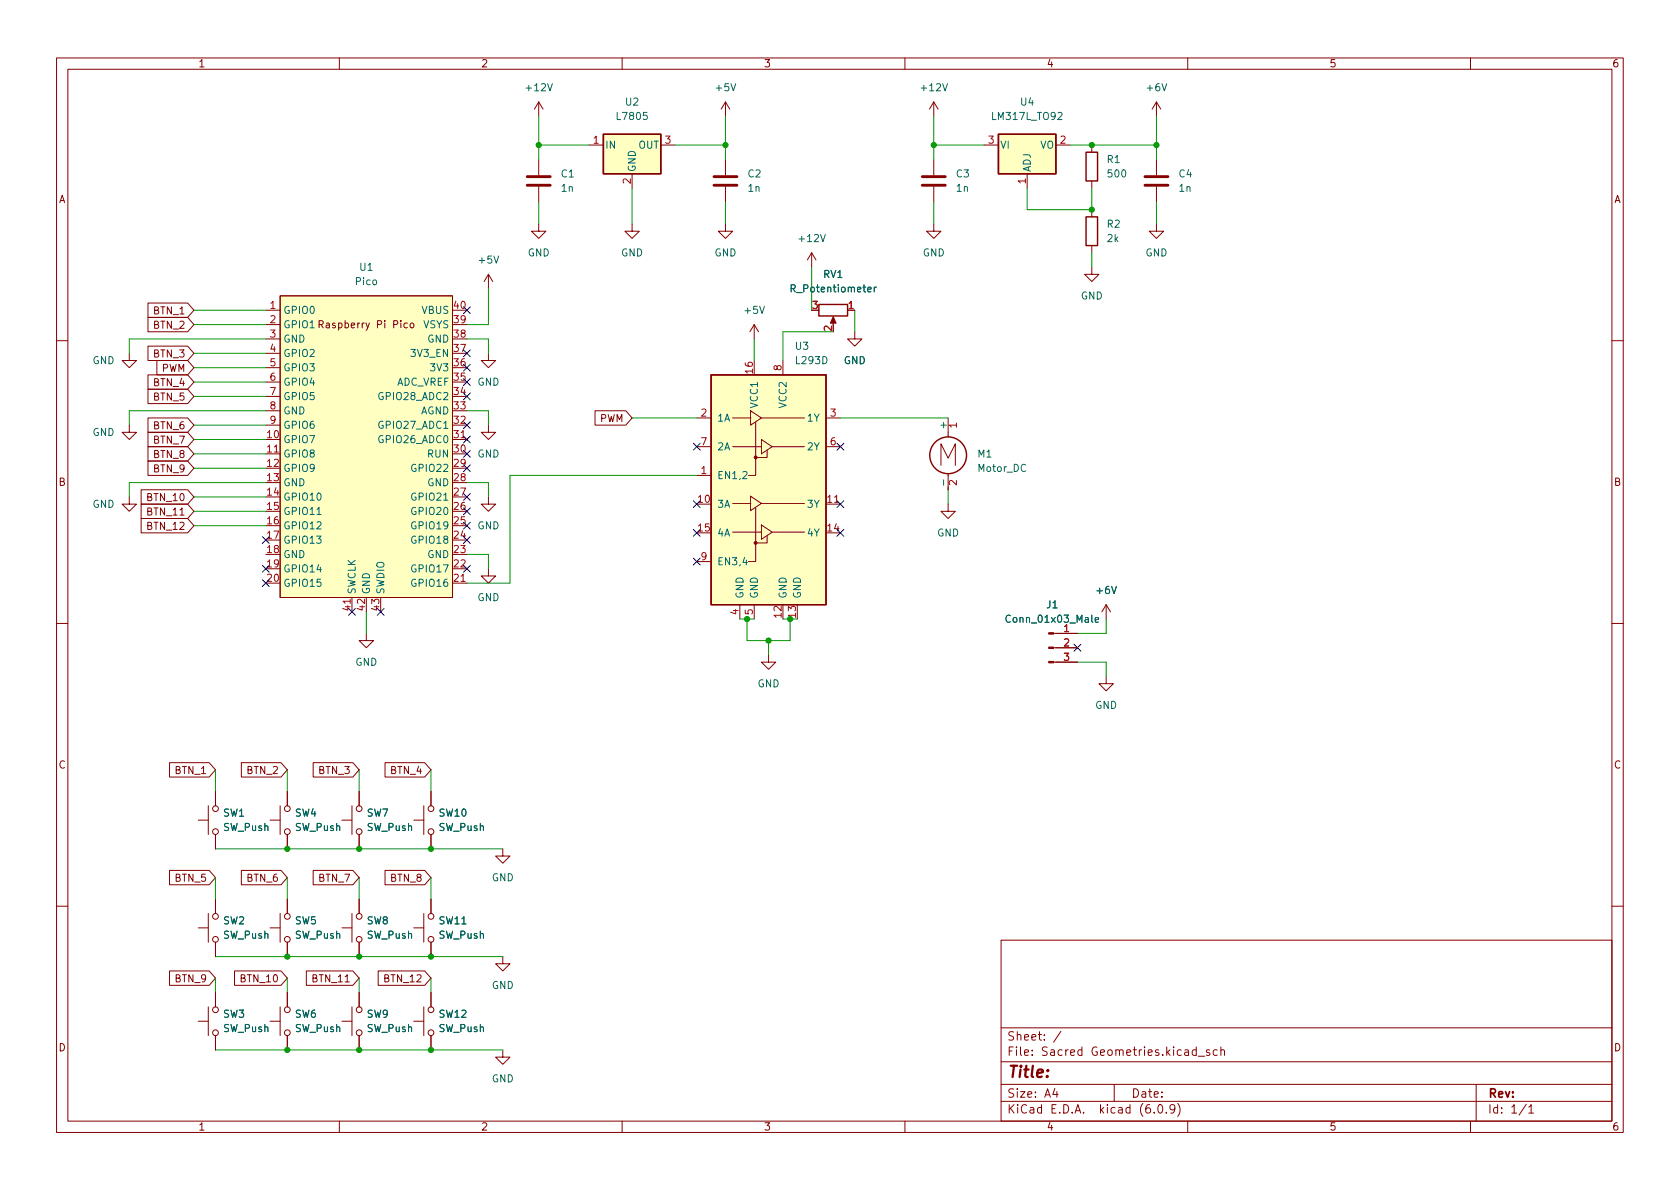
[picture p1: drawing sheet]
<svg xmlns="http://www.w3.org/2000/svg" width="297mm" height="210mm" viewBox="0 0 297 210" stroke-linecap="round" stroke-linejoin="round" font-family="sans-serif">
<g fill="none" stroke="#840000" stroke-width=".18">
<path d="M10 10.2h277v190.1h-277zM12 12.2h273v186.1h-273zM60 10.2v2M95.2 18v2.6M95.2 18l-.7 1.3M95.2 18l.8 1.3M110 10.2v2M128.3 18v2.6M128.3 18l-.8 1.3M128.3 18l.7 1.3M160 10.2v2M165.1 18l-.8 1.3"/>
<path d="M165.1 18v2.6M165.1 18l.8 1.3M204.5 18l-.8 1.3M204.5 18v2.6M204.5 18l.7 1.3M210 10.2v2M260 10.2v2M95.2 39.6v1.3h1.3l-1.3 1.3-1.2-1.3h1.2M95.2 28.2v2.8M95.2 33v2.8M104.1 25.6h2.6M111.8 39.6v1.3h1.2l-1.2 1.3-1.3-1.3h1.3"/>
<path d="M111.8 30.7v2.6M116.8 25.6h2.6M128.3 39.6v1.3h1.2l-1.2 1.3-1.3-1.3h1.3M128.3 28.2v2.8M128.3 33v2.8M165.1 39.6v1.3h1.3l-1.3 1.3-1.3-1.3h1.3M165.1 28.2v2.8M165.1 33v2.8M174 25.6h2.5M181.6 30.7v2.6M186.7 25.6h2.5M193 25.6v1.3"/>
<path d="M193 32v1.3M193 37.1v1.2M204.5 39.6v1.3h1.2l-1.2 1.3-1.3-1.3h1.3M204.5 28.2v2.8M204.5 33v2.8M26.2 56.1h7l1.1 1.3-1.1 1.3h-7zM26.2 53.6h7l1.1 1.3-1.1 1.2h-7zM47 54.9h2.5M47 57.4h2.5M47 59.9h2.5M49.5 52.3h30.5v53.4h-30.5zM56.4 57.4l.6-.1 .1-.2v-.3l-.7-.1v1.3"/>
<path d="M56.7 57.4l.4 .6M72 57.2l-.3-.1-.3 .3 .1 .5h.5M72.6 57.2l.3-.1 .3 .3v.3l-.3 .3-.3-.1-.1-.2zM86.4 48.5l-.8 1.3M86.4 48.5v2.5M86.4 48.5l.7 1.3M133.3 57.4v2.5M133.3 57.4l-.7 1.3M133.3 57.4l.8 1.3M143.5 44.7l-.8 1.3M143.5 44.7v2.5M143.5 44.7l.8 1.3"/>
<path d="M147.3 56.4v1M151.1 58.7v1.2h1.3l-1.3 1.3-1.2-1.3h1.2M193 47.2v1.3h1.3l-1.3 1.3-1.2-1.3h1.2M193 43.4v1.3M10 60.2h2M22.9 75.2v1.2h1.2l-1.2 1.3-1.3-1.3h1.3M22.9 62.5v1.2h1.2l-1.2 1.3-1.3-1.3h1.3M26.2 76.4h7l1.1 1.3-1.1 1.3h-7zM26.2 73.9h7l1.1 1.3-1.1 1.2h-7zM26.2 79h7l1.1 1.3-1.1 1.2h-7zM26.2 68.8h7l1.1 1.3-1.1 1.3h-7zM26.2 66.3h7l1.1 1.3-1.1 1.2h-7z"/>
<path d="M26.2 61.2h7l1.1 1.3-1.1 1.2h-7zM27.7 63.7h5.5l1.1 1.3-1.1 1.3h-5.5zM47 62.5h2.5M47 65h2.5M47 67.6h2.5M47 70.1h2.5M47 72.6h2.5M47 75.2h2.5M80 77.7h2.5M86.4 62.5v1.2h1.2l-1.2 1.3-1.3-1.3h1.3M86.4 75.2v1.2h1.2l-1.2 1.3-1.3-1.3h1.3M105.2 72.6h5.4l1.2 1.3-1.2 1.3h-5.4z"/>
<path d="M123.2 79h2.5M123.2 73.9h2.5M129.5 79h5.1M129.5 73.9h3.2M132.7 72.6l1.9 1.3-1.9 1.3zM133.6 74.7v9.4h-1.3M134.6 77.7l1.9 1.3-1.9 1.3zM134.6 73.9h7.6M135.6 79.6v1.3h-2M136.5 79h5.7M138.4 63.7v2.6M146 79h2.6"/>
<path d="M146 73.9h2.6M167.6 73.9v3.4M285 60.2h2M22.9 87.9v1.2h1.2l-1.2 1.3-1.3-1.3h1.3M25 91.7h8.2l1.1 1.3-1.1 1.2h-8.2zM25 86.6h8.2l1.1 1.3-1.1 1.2h-8.2zM25 89.1h8.2l1.1 1.3-1.1 1.3h-8.2zM26.2 81.5h7l1.1 1.3-1.1 1.3h-7zM47 80.3h2.5M86.4 87.9v1.2h1.2l-1.2 1.3-1.3-1.3h1.3M123.2 84.1h2.5M123.2 99.3h2.5"/>
<path d="M129.5 94.1h5.1M129.5 89h3.2M132.7 87.8l1.9 1.2-1.9 1.3zM133.6 89.8v9.5h-1.3M134.6 92.8l1.9 1.3-1.9 1.3zM134.6 89h7.6M135.6 94.7v1.3h-2M136.5 94.1h5.7M146 89.1h2.6M166.4 82.3v-3.8l1.2 2.5 1.3-2.5v3.8M167.6 89.1v1.3h1.3l-1.3 1.3-1.2-1.3h1.2M167.6 83.8v2.8"/>
<path d="M10 110.2h2M62.2 105.7v2.5M64.8 112v1.3h1.2l-1.2 1.2-1.3-1.2h1.3M80 103.1h2.5M86.4 100.6v1.2h1.2l-1.2 1.3-1.3-1.3h1.3M130.8 106.9v2.6M133.3 106.9v2.6M135.9 115.8v1.3h1.3l-1.3 1.3-1.3-1.3h1.3M186.3 117.1h4.2M186.3 114.5h4.2M186.3 112h4.2M195.6 119.6v1.3h1.2l-1.2 1.3-1.3-1.3h1.3"/>
<path d="M195.6 106.9l-.8 1.3M195.6 106.9v2.6M195.6 106.9l.7 1.3M285 110.2h2M30 134.9h7l1.1 1.2-1.1 1.3h-7zM38.1 139.9v2.6M42.7 134.9h7l1.1 1.2-1.1 1.3h-7zM50.8 139.9v2.6M55.4 134.9h7l1.1 1.2-1.1 1.3h-7zM63.5 139.9v2.6M68.1 134.9h7l1.1 1.2-1.1 1.3h-7zM76.2 139.9v2.6"/>
<path d="M30 153.9h7l1.1 1.3-1.1 1.3h-7zM35.1 145h1.7M36.8 142.5v5.1M38.1 147.6v2.5M38.1 159v2.5M42.7 153.9h7l1.1 1.3-1.1 1.3h-7zM47.8 145h1.7M49.5 142.5v5.1M50.8 147.6v2.5M50.8 159v2.5M55.4 153.9h7l1.1 1.3-1.1 1.3h-7zM60.5 145h1.7"/>
<path d="M62.2 142.5v5.1M63.5 147.6v2.5M63.5 159v2.5M68.1 153.9h7l1.1 1.3-1.1 1.3h-7zM73.2 145h1.7M74.9 142.5v5.1M76.2 147.6v2.5M76.2 159v2.5M88.9 150.1v1.3h1.3l-1.3 1.2-1.3-1.2h1.3M10 160.2h2M30 171.7h7l1.1 1.3-1.1 1.2h-7zM35.1 164.1h1.7"/>
<path d="M36.8 161.5v5.1M36.8 178v5.1M38.1 166.6v2.6M38.1 175.5v2.5M41.5 171.7h8.2l1.1 1.3-1.1 1.2h-8.2zM47.8 164.1h1.7M49.5 161.5v5.1M49.5 178v5.1M50.8 166.6v2.6M50.8 175.5v2.5M54.2 171.7h8.2l1.1 1.3-1.1 1.2h-8.2zM60.5 164.1h1.7"/>
<path d="M62.2 161.5v5.1M62.2 178v5.1M63.5 166.6v2.6M63.5 175.5v2.5M66.9 171.7h8.2l1.1 1.3-1.1 1.2h-8.2zM73.2 164.1h1.7M74.9 161.5v5.1M74.9 178v5.1M76.2 166.6v2.6M76.2 175.5v2.5M88.9 169.2v1.2h1.3l-1.3 1.3-1.3-1.3h1.3M177 166.3h108v32h-108z"/>
<path d="M285 160.2h2M35.1 180.6h1.7M38.1 183.1v2.6M47.8 180.6h1.7M50.8 183.1v2.6M60 198.3v2M60.5 180.6h1.7M63.5 183.1v2.6M73.2 180.6h1.7M76.2 183.1v2.6M88.9 185.7v1.2h1.3l-1.3 1.3-1.3-1.3h1.3M110 198.3v2"/>
<path d="M160 198.3v2M177 194.8h108M177 191.8h108M177 187.8h108M177 181.8h108M186.5 192.5l-.4 1h1M186.9 193v1M187.6 182.4l-1.3 1.9M197 191.8v3M204.1 196.7v.1M204.9 195.4l.2-.1a.81 .81 0 0 1 .6 .7 .81 .81 0 0 1-.3 .8h-.2a.81 .81 0 0 1-.6-.6 .81 .81 0 0 1 .3-.8zM206.2 196.7v.1"/>
<path d="M207.7 196l-.3 .3h-.3l-.2-.3 .1-.6 .4-.1 .2 .2a.99 .99 0 0 1-.3 1.3h-.3M208.2 195.1a1.72 1.72 0 0 1 0 2.3M210 198.3v2M211.5 185.7l-.4-.1-.3 .3v.4l.1 .3h.6M211.5 185.1v1.5M211.9 186.8h1.1M213.9 185.7l-.4-.1-.2 .2 .1 .3 .5 .1v.4h-.6M215.2 185.7l-.4-.1-.3 .3v.4l.1 .3h.6M215.9 185.8l.2-.2 .3 .1 .1 .9M215.9 185.1v1.5M260 198.3v2M261 191.8v6.5"/>
<path d="M269.9 195.3l-1.3 1.9M270.3 195.8l.4-.5v1.5M270.3 196.8h.9"/>
<circle cx="38.1" cy="143" r=".51"/>
<circle cx="38.1" cy="147.1" r=".51"/>
<circle cx="50.8" cy="147.1" r=".51"/>
<circle cx="50.8" cy="143" r=".51"/>
<circle cx="63.5" cy="147.1" r=".51"/>
<circle cx="63.5" cy="143" r=".51"/>
<circle cx="76.2" cy="147.1" r=".51"/>
<circle cx="76.2" cy="143" r=".51"/>
<circle cx="38.1" cy="166.1" r=".51"/>
<circle cx="38.1" cy="178.6" r=".51"/>
<circle cx="38.1" cy="162" r=".51"/>
<circle cx="50.8" cy="178.6" r=".51"/>
<circle cx="50.8" cy="166.1" r=".51"/>
<circle cx="50.8" cy="162" r=".51"/>
<circle cx="63.5" cy="178.6" r=".51"/>
<circle cx="63.5" cy="166.1" r=".51"/>
<circle cx="63.5" cy="162" r=".51"/>
<circle cx="76.2" cy="162" r=".51"/>
<circle cx="76.2" cy="178.6" r=".51"/>
<circle cx="76.2" cy="166.1" r=".51"/>
<circle cx="38.1" cy="182.6" r=".51"/>
<circle cx="50.8" cy="182.6" r=".51"/>
<circle cx="63.5" cy="182.6" r=".51"/>
<circle cx="76.2" cy="182.6" r=".51"/>
</g>
<path d="M93.2 32.8h4.1M93.2 31.2h4.1M126.2 32.8h4.1M126.2 31.2h4.1M163.1 32.8h4M163.1 31.2h4M202.4 32.8h4.1M202.4 31.2h4.1" fill="none" stroke="#840000" stroke-width=".51"/>
<g fill="none" stroke="#840000" stroke-width=".25">
<path d="M106.7 23.7h10.1v7h-10.1zM176.5 23.7h10.2v7h-10.2zM192 26.9h2.1v5.1h-2.1zM192 38.3h2.1v5.1h-2.1zM144.8 53.8h5.1v2.1h-5.1zM125.7 66.3h20.3v40.6h-20.3z"/>
<circle cx="167.6" cy="80.5" r="3.3"/>
</g>
<g fill="#ffffc2" stroke="#ffffc2" stroke-width=".18">
<path d="M176.5 23.7h10.2v7h-10.2z"/>
<path d="M49.5 52.3h30.5v53.4h-30.5z"/>
<path d="M125.7 66.3h20.3v40.6h-20.3z"/>
<path d="M106.7 23.7h10.1v7h-10.1z"/>
</g>
<g fill="#840000" stroke="#840000" stroke-width=".18">
<path d="M147.3 56l.5 1.1h-1z"/>
<path d="M185.4 117h.9v.2h-.9z"/>
<path d="M185.4 114.4h.9v.3h-.9z"/>
<path d="M185.4 111.9h.9v.2h-.9z"/>
<circle cx="133.6" cy="96" r=".25"/>
<circle cx="133.6" cy="80.9" r=".25"/>
</g>
<path d="M154.6 50.8v.8M154.9 50.8l-.3 .2M56 91h.8M193.6 109.6l.6-.1v-.2l-.4-.1-.2 .2 .1 .6h.5" fill="none" stroke="#006464" stroke-width=".18"/>
<g fill="none" stroke="#009600" stroke-width=".18">
<path d="M95.2 20.6v7.6M95.2 35.8v3.8M95.2 25.6h8.9M111.8 33.3v6.3M119.4 25.6h8.9M128.3 20.6v7.6M128.3 35.8v3.8M165.1 25.6h8.9M165.1 20.6v7.6M165.1 35.8v3.8M181.6 33.3v3.8h11.4v-3.8M189.2 25.6h15.3"/>
<path d="M204.5 20.6v7.6M204.5 35.8v3.8M34.3 54.9h12.7M34.3 57.4h12.7M47 59.9h-24.1v2.6M82.5 59.9h3.9v2.6M86.4 51v6.4h-3.9M133.3 59.9v3.8M143.5 47.2v7.7M147.3 58.7h-8.9v5M151.1 54.9v3.8M193 44.7v2.5"/>
<path d="M34.3 75.2h12.7M34.3 65h12.7M34.3 62.5h12.7M34.3 67.6h12.7M34.3 70.1h12.7M34.3 77.7h12.7M47 72.6h-24.1v2.6M82.5 72.6h3.9v2.6M111.8 73.9h11.4M148.6 73.9h19M34.3 93h12.7M34.3 80.3h12.7"/>
<path d="M34.3 82.8h12.7M34.3 87.9h12.7M34.3 90.4h12.7M47 85.3h-24.1v2.6M82.5 85.3h3.9v2.6M82.5 98h3.9v2.6M123.2 84.1h-33v19h-7.7M167.6 86.6v2.5M64.8 108.2v3.8M130.8 109.5h2.5M132.1 109.5v3.8h7.6v-3.8h-1.3M135.9 113.3v2.5"/>
<path d="M190.5 117.1h5.1v2.5M195.6 109.5v2.5h-5.1M38.1 136.1v3.8M50.8 136.1v3.8M63.5 136.1v3.8M76.2 136.1v3.8M38.1 150.1h50.8M38.1 155.2v3.8M50.8 155.2v3.8M63.5 155.2v3.8M76.2 155.2v3.8M38.1 169.2h50.8"/>
<path d="M38.1 173v2.5M50.8 173v2.5M63.5 173v2.5M76.2 173v2.5M38.1 185.7h50.8"/>
</g>
<g fill="none" stroke="#000084" stroke-width=".18">
<path d="M81.9 54.2l1.3 1.3M83.2 54.2l-1.3 1.3M81.9 66.9l1.3 1.3M81.9 64.4l1.3 1.2M81.9 61.9l1.3 1.2M81.9 79.6l1.3 1.3M81.9 69.5l1.3 1.2M81.9 74.6l1.3 1.2M81.9 77.1l1.3 1.2M83.2 66.9l-1.3 1.3M83.2 64.4l-1.3 1.2M83.2 61.9l-1.3 1.2"/>
<path d="M83.2 79.6l-1.3 1.3M83.2 69.5l-1.3 1.2M83.2 74.6l-1.3 1.2M83.2 77.1l-1.3 1.2M122.6 78.4l1.2 1.2M123.8 78.4l-1.2 1.2M148 78.4l1.2 1.2M149.2 78.4l-1.2 1.2M46.4 94.9l1.2 1.2M46.4 100l1.2 1.2M47.6 94.9l-1.2 1.2M47.6 100l-1.2 1.2"/>
<path d="M81.9 89.8l1.3 1.2M81.9 92.3l1.3 1.3M81.9 94.9l1.3 1.2M81.9 82.2l1.3 1.2M81.9 87.3l1.3 1.2M81.9 100l1.3 1.2M83.2 89.8l-1.3 1.2M83.2 92.3l-1.3 1.3M83.2 94.9l-1.3 1.2M83.2 82.2l-1.3 1.2M83.2 87.3l-1.3 1.2M83.2 100l-1.3 1.2"/>
<path d="M122.6 93.6l1.2 1.2M122.6 88.5l1.2 1.3M122.6 98.7l1.2 1.2M123.8 93.6l-1.2 1.2M123.8 88.5l-1.2 1.3M123.8 98.7l-1.2 1.2M148 88.5l1.2 1.3M148 93.6l1.2 1.2M149.2 88.5l-1.2 1.3M149.2 93.6l-1.2 1.2M46.4 102.5l1.2 1.2M47.6 102.5l-1.2 1.2"/>
<path d="M61.6 107.6l1.2 1.2M62.8 107.6l-1.2 1.2M66.7 107.6l1.2 1.2M67.9 107.6l-1.2 1.2M189.9 113.9l1.2 1.3M191.1 113.9l-1.2 1.3"/>
</g>
<g fill="#009600" stroke="#009600" stroke-width=".18">
<circle cx="193" cy="25.6" r=".46"/>
<circle cx="204.5" cy="25.6" r=".46"/>
<circle cx="193" cy="37.1" r=".46"/>
<circle cx="165.1" cy="25.6" r=".46"/>
<circle cx="139.7" cy="109.5" r=".46"/>
<circle cx="135.9" cy="113.3" r=".46"/>
<circle cx="132.1" cy="109.5" r=".46"/>
<circle cx="76.2" cy="150.1" r=".46"/>
<circle cx="63.5" cy="169.2" r=".46"/>
<circle cx="76.2" cy="169.2" r=".46"/>
<circle cx="76.2" cy="185.7" r=".46"/>
<circle cx="63.5" cy="185.7" r=".46"/>
<circle cx="50.8" cy="185.7" r=".46"/>
<circle cx="95.2" cy="25.6" r=".46"/>
<circle cx="128.3" cy="25.6" r=".46"/>
<circle cx="63.5" cy="150.1" r=".46"/>
<circle cx="50.8" cy="150.1" r=".46"/>
<circle cx="50.8" cy="169.2" r=".46"/>
</g>
<text font-size="2.8" fill="#840000" x="178" y="190.6">Title:</text>
<g font-size="2.1" fill="#840000">
<text x="178" y="184">Sheet: /</text>
<text x="178" y="186.7">File: Sacred Geometries.kicad_sch</text>
<text x="178" y="196.9">KiCad E.D.A. kicad (6.0.9)</text>
<text x="178" y="194.1">Size: A4</text>
<text x="200" y="194.1">Date:</text>
<text x="263" y="194.1">Rev:</text>
<text x="263" y="196.9">Id: 1/1</text>
</g>
<g font-size="1.8" fill="#840000">
<text x="35" y="11.9">1</text>
<text x="85" y="11.9">2</text>
<text x="135" y="11.9">3</text>
<text x="185" y="11.9">4</text>
<text x="235" y="11.9">5</text>
<text x="285" y="11.9">6</text>
<text x="10.3" y="35.9">A</text>
<text x="285.3" y="35.9">A</text>
<text x="27.3" y="58.1">BTN_2</text>
<text x="27.3" y="55.6">BTN_1</text>
<text x="57.2" y="58">Raspberry Pi Pico</text>
<text x="27.3" y="63.2">BTN_3</text>
<text x="28.5" y="65.7">PWM</text>
<text x="27.3" y="70.8">BTN_5</text>
<text x="27.3" y="68.3">BTN_4</text>
<text x="27.3" y="75.9">BTN_6</text>
<text x="106" y="74.6">PWM</text>
<text x="27.3" y="78.4">BTN_7</text>
<text x="27.3" y="81">BTN_8</text>
<text x="27.3" y="83.5">BTN_9</text>
<text x="10.3" y="85.9">B</text>
<text x="26.3" y="88.6">BTN_10</text>
<text x="285.3" y="85.9">B</text>
<text x="26.3" y="93.7">BTN_12</text>
<text x="26.3" y="91.1">BTN_11</text>
<text x="10.3" y="135.9">C</text>
<text x="31.1" y="136.9">BTN_1</text>
<text x="43.8" y="136.9">BTN_2</text>
<text x="56.5" y="136.9">BTN_3</text>
<text x="69.2" y="136.9">BTN_4</text>
<text x="285.3" y="135.9">C</text>
<text x="31.1" y="155.9">BTN_5</text>
<text x="43.8" y="155.9">BTN_6</text>
<text x="56.5" y="155.9">BTN_7</text>
<text x="69.2" y="155.9">BTN_8</text>
<text x="31.1" y="173.7">BTN_9</text>
<text x="42.8" y="173.7">BTN_10</text>
<text x="55.5" y="173.7">BTN_11</text>
<text x="68.2" y="173.7">BTN_12</text>
<text x="10.3" y="185.9">D</text>
<text x="285.3" y="185.9">D</text>
<text x="35" y="199.9">1</text>
<text x="85" y="199.9">2</text>
<text x="135" y="199.9">3</text>
<text x="185" y="199.9">4</text>
<text x="235" y="199.9">5</text>
<text x="285" y="199.9">6</text>
</g>
<g font-size="1.8" fill="#006464">
<text x="93.2" y="16.1">+12V</text>
<text x="126.7" y="16.1">+5V</text>
<text x="163" y="16.1">+12V</text>
<text x="202.9" y="16.1">+6V</text>
<text x="109.3" y="21.2">L7805</text>
<text x="110.6" y="18.7">U2</text>
<text x="175.6" y="21.2">LM317L_TO92</text>
<text x="180.5" y="18.7">U4</text>
<text x="106.9" y="26.3">IN</text>
<text x="112.9" y="26.3">OUT</text>
<text x="176.8" y="26.3">VI</text>
<text x="183.9" y="26.3">VO</text>
<text x="195.8" y="28.8">R1</text>
<text x="99.2" y="31.4">C1</text>
<text x="99.3" y="33.9">1n</text>
<text x="112.4" y="30.5" transform="rotate(-90 112.4 30.5)">GND</text>
<text x="132.3" y="31.4">C2</text>
<text x="132.3" y="33.9">1n</text>
<text x="169.1" y="31.4">C3</text>
<text x="169.1" y="33.9">1n</text>
<text x="182.2" y="30.5" transform="rotate(-90 182.2 30.5)">ADJ</text>
<text x="196" y="31.4">500</text>
<text x="208.5" y="31.4">C4</text>
<text x="208.5" y="33.9">1n</text>
<text x="195.8" y="40.3">R2</text>
<text x="63.6" y="47.9">U1</text>
<text x="84.8" y="46.6">+5V</text>
<text x="93.3" y="45.3">GND</text>
<text x="109.8" y="45.3">GND</text>
<text x="126.3" y="45.3">GND</text>
<text x="141.4" y="42.8">+12V</text>
<text x="163.1" y="45.3">GND</text>
<text x="195.8" y="42.8">2k</text>
<text x="202.5" y="45.3">GND</text>
<text x="62.9" y="50.4">Pico</text>
<text x="140.2" y="51.7">R_Potentiometer</text>
<text x="145.6" y="49.1">RV1</text>
<text x="191.1" y="53">GND</text>
<text x="50" y="55.5">GPIO0</text>
<text x="50" y="58">GPIO1</text>
<text x="74.6" y="55.5">VBUS</text>
<text x="74.8" y="58">VSYS</text>
<text x="131.8" y="55.5">+5V</text>
<text x="16.3" y="64.4">GND</text>
<text x="50" y="60.6">GND</text>
<text x="50" y="63.1">GPIO2</text>
<text x="50" y="65.7">GPIO3</text>
<text x="72.9" y="63.1">3V3_EN</text>
<text x="75.6" y="60.6">GND</text>
<text x="76.4" y="65.7">3V3</text>
<text x="140.7" y="61.8">U3</text>
<text x="140.8" y="64.4">L293D</text>
<text x="149.2" y="64.4">GND</text>
<text x="50" y="68.2">GPIO4</text>
<text x="50" y="70.7">GPIO5</text>
<text x="67.3" y="70.7">GPIO28_ADC2</text>
<text x="70" y="68.2">ADC_VREF</text>
<text x="84.4" y="68.2">GND</text>
<text x="16.3" y="77.1">GND</text>
<text x="50" y="73.3">GND</text>
<text x="50" y="75.8">GPIO6</text>
<text x="67.3" y="75.8">GPIO27_ADC1</text>
<text x="74.3" y="73.3">AGND</text>
<text x="126.7" y="74.5">1A</text>
<text x="134" y="72" transform="rotate(-90 134 72)">VCC1</text>
<text x="139.1" y="72" transform="rotate(-90 139.1 72)">VCC2</text>
<text x="142.9" y="74.5">1Y</text>
<text x="167.4" y="75.7" transform="rotate(-90 167.4 75.7)">+</text>
<text x="50" y="78.4">GPIO7</text>
<text x="50" y="80.9">GPIO8</text>
<text x="50" y="83.4">GPIO9</text>
<text x="67.3" y="78.4">GPIO26_ADC0</text>
<text x="73.1" y="83.4">GPIO22</text>
<text x="75.7" y="80.9">RUN</text>
<text x="84.4" y="80.9">GND</text>
<text x="126.7" y="79.6">2A</text>
<text x="142.9" y="79.6">2Y</text>
<text x="172.9" y="80.9">M1</text>
<text x="173" y="83.4">Motor_DC</text>
<text x="16.3" y="89.8">GND</text>
<text x="50" y="86">GND</text>
<text x="50" y="88.5">GPIO10</text>
<text x="73.1" y="88.5">GPIO21</text>
<text x="75.6" y="86">GND</text>
<text x="126.7" y="84.7">EN1,2</text>
<text x="126.7" y="89.8">3A</text>
<text x="142.9" y="89.8">3Y</text>
<text x="167.4" y="85.6" transform="rotate(-90 167.4 85.6)">-</text>
<text x="50" y="91.1">GPIO11</text>
<text x="50" y="93.6">GPIO12</text>
<text x="73.1" y="93.6">GPIO19</text>
<text x="73.1" y="91.1">GPIO20</text>
<text x="84.4" y="93.6">GND</text>
<text x="126.7" y="94.9">4A</text>
<text x="142.9" y="94.9">4Y</text>
<text x="165.7" y="94.9">GND</text>
<text x="50" y="96.1">GPIO13</text>
<text x="50" y="98.7">GND</text>
<text x="50" y="101.2">GPIO14</text>
<text x="73.1" y="101.2">GPIO17</text>
<text x="73.1" y="96.1">GPIO18</text>
<text x="75.6" y="98.7">GND</text>
<text x="126.7" y="99.9">EN3,4</text>
<text x="50" y="103.8">GPIO15</text>
<text x="62.9" y="105.2" transform="rotate(-90 62.9 105.2)">SWCLK</text>
<text x="65.4" y="105.2" transform="rotate(-90 65.4 105.2)">GND</text>
<text x="67.9" y="105.2" transform="rotate(-90 67.9 105.2)">SWDIO</text>
<text x="73.1" y="103.8">GPIO16</text>
<text x="84.4" y="106.3">GND</text>
<text x="131.4" y="105.9" transform="rotate(-90 131.4 105.9)">GND</text>
<text x="134" y="105.9" transform="rotate(-90 134 105.9)">GND</text>
<text x="139.1" y="105.9" transform="rotate(-90 139.1 105.9)">GND</text>
<text x="141.6" y="105.9" transform="rotate(-90 141.6 105.9)">GND</text>
<text x="185.1" y="107.6">J1</text>
<text x="194" y="105">+6V</text>
<text x="178.4" y="110.1">Conn_01x03_Male</text>
<text x="62.8" y="117.7">GND</text>
<text x="133.9" y="121.5">GND</text>
<text x="193.6" y="125.3">GND</text>
<text x="39.5" y="144.4">SW1</text>
<text x="39.5" y="146.9">SW_Push</text>
<text x="52.2" y="144.4">SW4</text>
<text x="52.2" y="146.9">SW_Push</text>
<text x="64.9" y="144.4">SW7</text>
<text x="64.9" y="146.9">SW_Push</text>
<text x="77.6" y="146.9">SW_Push</text>
<text x="77.7" y="144.4">SW10</text>
<text x="86.9" y="155.8">GND</text>
<text x="39.5" y="163.4">SW2</text>
<text x="39.5" y="166">SW_Push</text>
<text x="52.2" y="163.4">SW5</text>
<text x="52.2" y="166">SW_Push</text>
<text x="64.9" y="163.4">SW8</text>
<text x="64.9" y="166">SW_Push</text>
<text x="77.6" y="166">SW_Push</text>
<text x="77.7" y="163.4">SW11</text>
<text x="39.5" y="180">SW3</text>
<text x="52.2" y="180">SW6</text>
<text x="64.9" y="180">SW9</text>
<text x="77.7" y="180">SW12</text>
<text x="86.9" y="174.9">GND</text>
<text x="39.5" y="182.5">SW_Push</text>
<text x="52.2" y="182.5">SW_Push</text>
<text x="64.9" y="182.5">SW_Push</text>
<text x="77.6" y="182.5">SW_Push</text>
<text x="86.9" y="191.4">GND</text>
</g>
<g font-size="1.8" fill="#a90000">
<text x="104.9" y="25.4">1</text>
<text x="117.6" y="25.4">3</text>
<text x="174.8" y="25.4">3</text>
<text x="187.5" y="25.4">2</text>
<text x="111.5" y="32.5" transform="rotate(-90 111.5 32.5)">2</text>
<text x="181.4" y="32.5" transform="rotate(-90 181.4 32.5)">1</text>
<text x="47.8" y="54.6">1</text>
<text x="47.8" y="57.1">2</text>
<text x="47.8" y="59.7">3</text>
<text x="80.3" y="59.7">38</text>
<text x="80.3" y="57.1">39</text>
<text x="80.3" y="54.6">40</text>
<text x="143.7" y="54.6">3</text>
<text x="147.1" y="58.5" transform="rotate(-90 147.1 58.5)">2</text>
<text x="150" y="54.6">1</text>
<text x="47.8" y="62.2">4</text>
<text x="47.8" y="64.8">5</text>
<text x="80.3" y="64.8">36</text>
<text x="80.3" y="62.2">37</text>
<text x="138.2" y="65.5" transform="rotate(-90 138.2 65.5)">8</text>
<text x="47.8" y="67.3">6</text>
<text x="47.8" y="69.8">7</text>
<text x="80.3" y="69.8">34</text>
<text x="80.3" y="67.3">35</text>
<text x="133.1" y="66" transform="rotate(-90 133.1 66)">16</text>
<text x="47.3" y="77.5">10</text>
<text x="47.8" y="72.4">8</text>
<text x="47.8" y="74.9">9</text>
<text x="80.3" y="77.5">31</text>
<text x="80.3" y="74.9">32</text>
<text x="80.3" y="72.4">33</text>
<text x="124" y="73.7">2</text>
<text x="146.8" y="73.7">3</text>
<text x="169.2" y="75.7" transform="rotate(-90 169.2 75.7)">1</text>
<text x="47.3" y="80">11</text>
<text x="47.3" y="82.5">12</text>
<text x="80.3" y="82.5">29</text>
<text x="80.3" y="80">30</text>
<text x="124" y="83.8">1</text>
<text x="124" y="78.7">7</text>
<text x="146.8" y="78.7">6</text>
<text x="47.3" y="85.1">13</text>
<text x="47.3" y="87.6">14</text>
<text x="80.3" y="87.6">27</text>
<text x="80.3" y="85.1">28</text>
<text x="123.5" y="88.9">10</text>
<text x="146.3" y="88.9">11</text>
<text x="169.2" y="85.8" transform="rotate(-90 169.2 85.8)">2</text>
<text x="47.3" y="90.2">15</text>
<text x="47.3" y="92.7">16</text>
<text x="47.3" y="95.2">17</text>
<text x="80.3" y="95.2">24</text>
<text x="80.3" y="92.7">25</text>
<text x="80.3" y="90.2">26</text>
<text x="123.5" y="94">15</text>
<text x="146.3" y="94">14</text>
<text x="47.3" y="97.8">18</text>
<text x="47.3" y="100.3">19</text>
<text x="80.3" y="100.3">22</text>
<text x="80.3" y="97.8">23</text>
<text x="124" y="99.1">9</text>
<text x="47.3" y="102.9">20</text>
<text x="62" y="107.9" transform="rotate(-90 62 107.9)">41</text>
<text x="64.5" y="107.9" transform="rotate(-90 64.5 107.9)">42</text>
<text x="67.1" y="107.9" transform="rotate(-90 67.1 107.9)">43</text>
<text x="80.3" y="102.9">21</text>
<text x="130.6" y="108.7" transform="rotate(-90 130.6 108.7)">4</text>
<text x="133.1" y="108.7" transform="rotate(-90 133.1 108.7)">5</text>
<text x="138.2" y="109.2" transform="rotate(-90 138.2 109.2)">12</text>
<text x="188.1" y="111.8">1</text>
<text x="188.1" y="114.3">2</text>
<text x="188.1" y="116.8">3</text>
</g>
<text font-size="1.8" fill="#009600" x="140.7" y="109.2" transform="rotate(-90 140.7 109.2)">13</text>
</svg>
